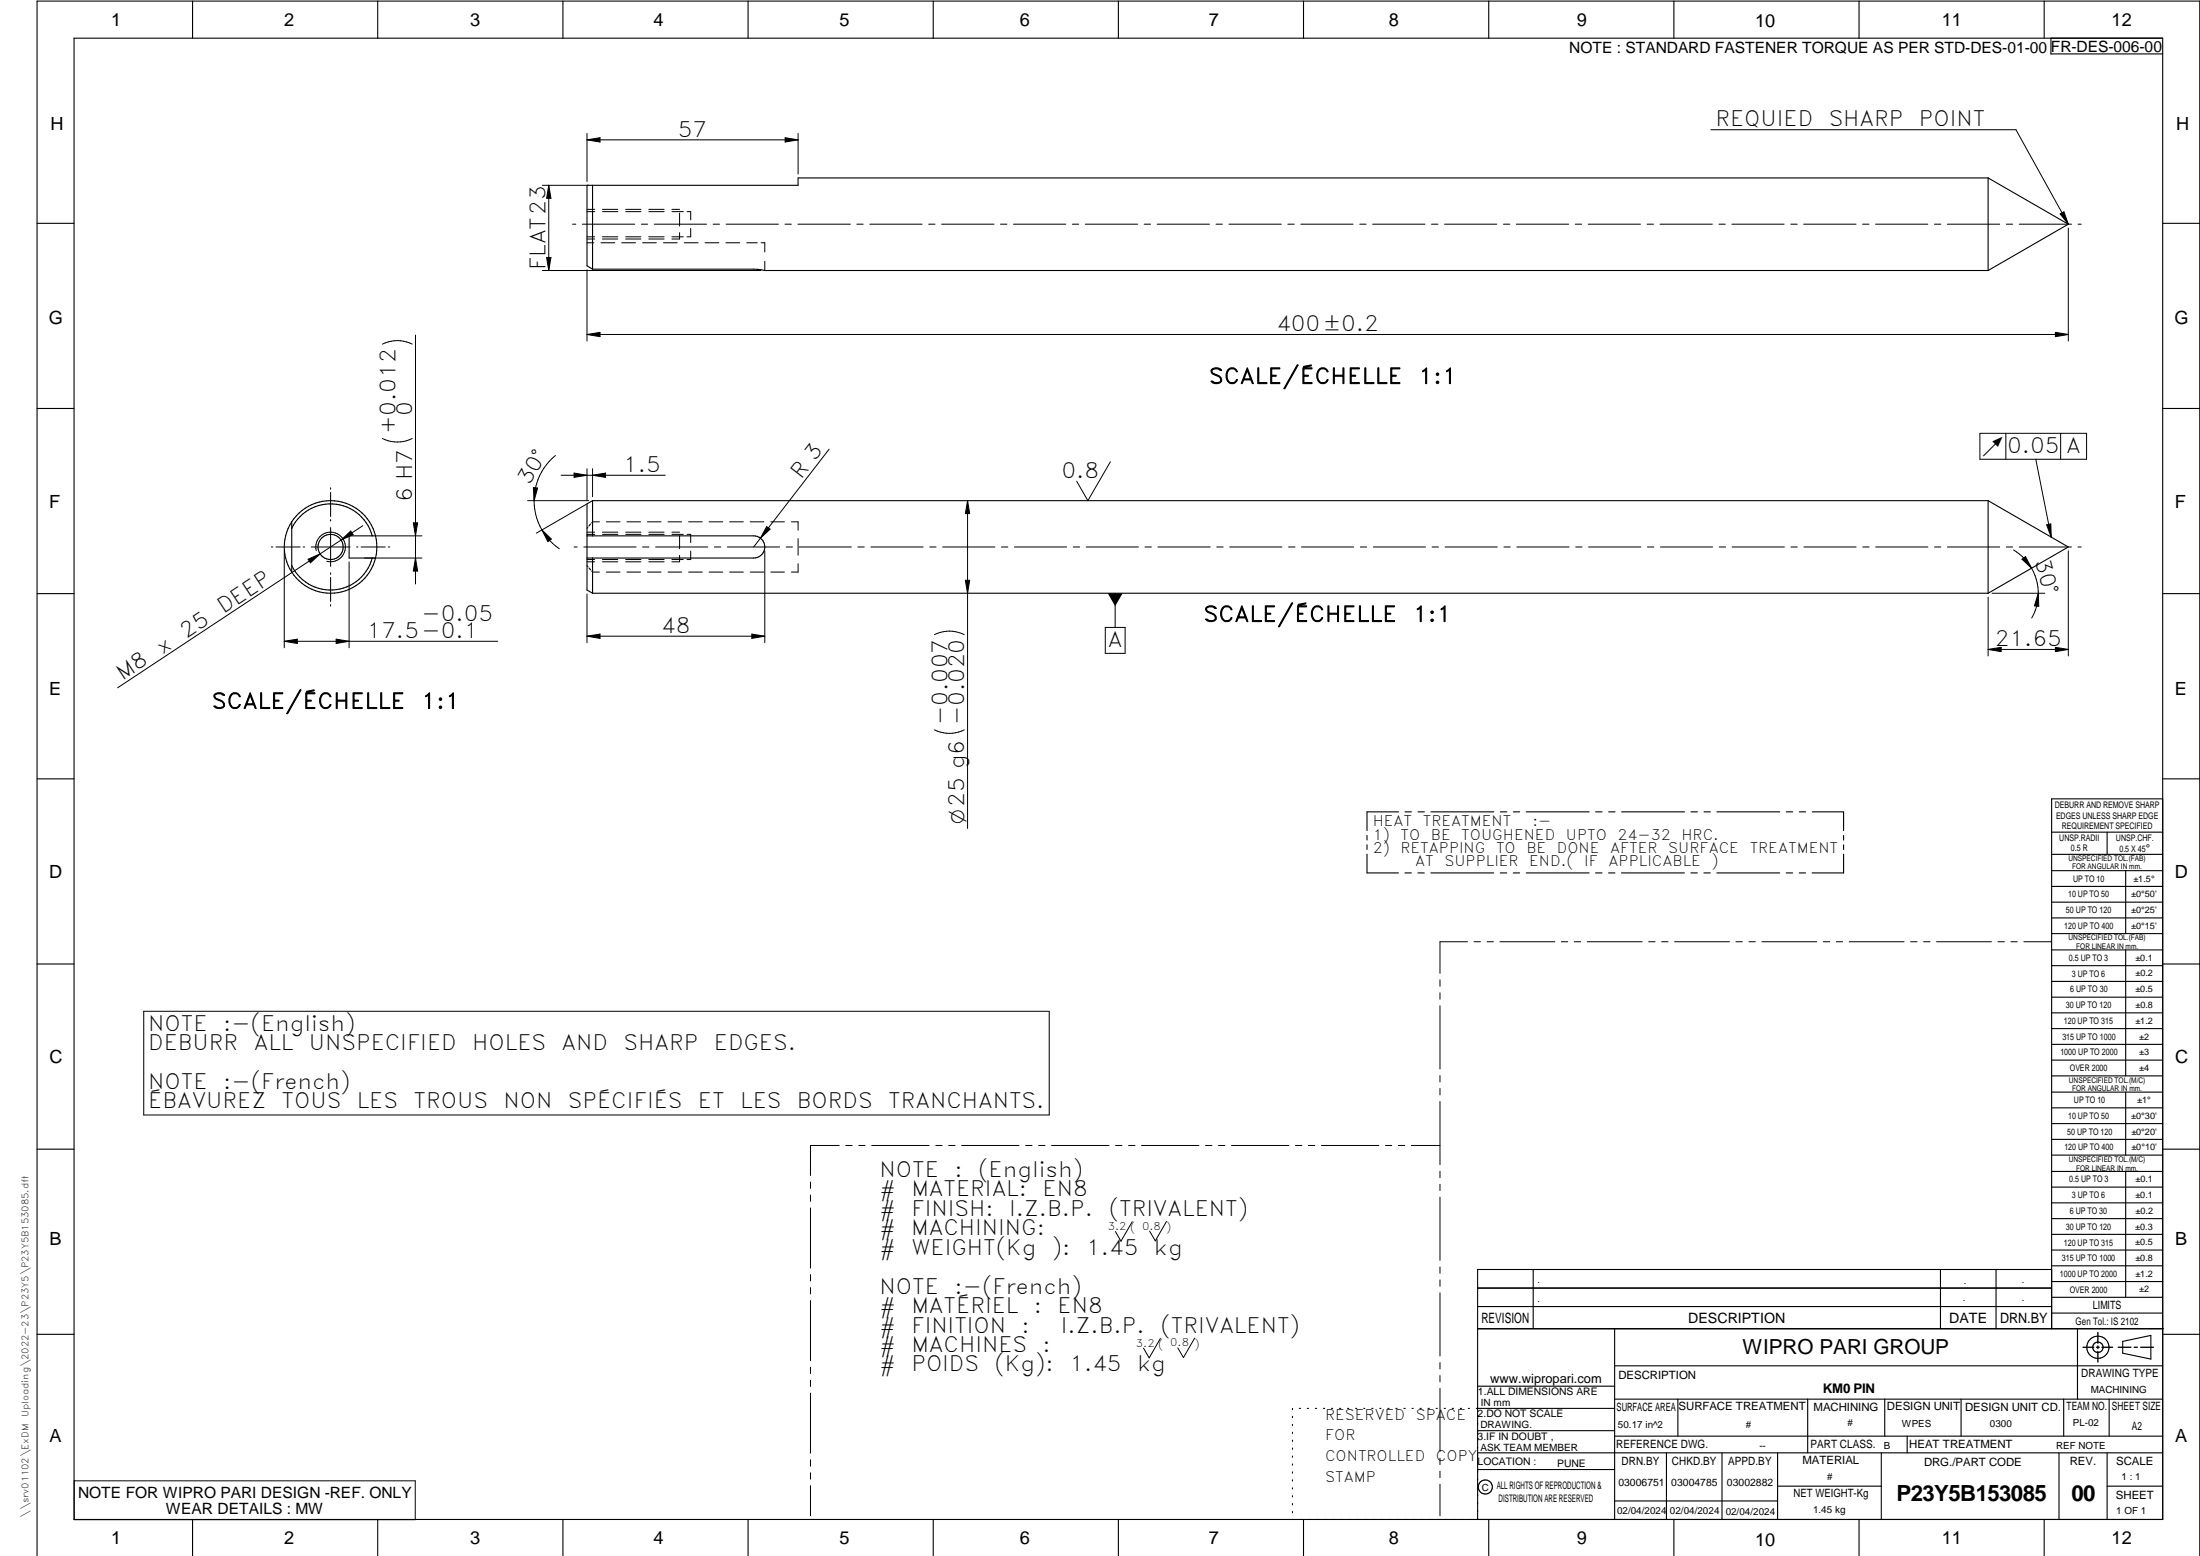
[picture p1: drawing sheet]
<svg xmlns="http://www.w3.org/2000/svg" width="594mm" height="420mm" viewBox="0 0 594 420" stroke-linecap="round" stroke-linejoin="round" font-family="sans-serif">
<g fill="none" stroke="#000" stroke-width=".3">
<path d="M20 10.3h564v400h-564zM52 .3v10M102 .3v10M152 .3v10M202 .3v10M252 .3v10M302 .3v10M352 .3v10M402 .3v10M452 .3v10M502 .3v10M552 .3v10"/>
<path d="M553.8 10.3v4.3h30.2M160 50v22.7M536.9 48v25M536.9 48h-321.4v2h-57v21.8l1.5 .9M536.9 48l21.6 12.5-21.6 12.5M10 60.3h10M160 72.7h43.5l3 .3h330.4M584 60.3h10M10 110.3h10M584 110.3h10M160 135.2l-1.5 .9v23.2l1.5 .9M160 135.2v9.5"/>
<path d="M160 135.2h376.9M536.9 135.2v25M536.9 135.2l21.6 12.5-21.6 12.5M78.8 140.9a12.4 12.4 0 0 0 0 13.6M78.8 142.7a11.6 11.6 0 0 1 11.5-6.6 11.6 11.6 0 0 1 10.2 8.6M78.8 140.9v13.6M78.8 140.9a12.5 12.5 0 0 1 12.5-5.5 12.5 12.5 0 0 1 10.1 9.3M100.5 150.7a11.6 11.6 0 0 1-10.2 8.6 11.6 11.6 0 0 1-11.5-6.6M101.4 144.7h-7.1v6h7.1M101.4 150.7a12.5 12.5 0 0 1-10.1 9.3 12.5 12.5 0 0 1-12.5-5.5M101.4 144.7l.4 3-.4 3M158.5 144.7h45a3 3 0 0 1 3 3 3 3 0 0 1-3 3h-45"/>
<path d="M160 150.7v9.5M10 160.3h10M160 160.2h376.9M584 160.3h10M10 210.3h10M377.6 219.2h-8.5v5.1M379.4 219.2h1.7M382.9 219.2h1.7M386.4 219.2h17M405.1 219.2h1.8M408.7 219.2h1.7M412.2 219.2h16.9"/>
<path d="M430.9 219.2h1.7M434.4 219.2h1.7M437.9 219.2h17M456.6 219.2h1.8M460.1 219.2h1.7M463.6 219.2h17M482.4 219.2h1.7M485.9 219.2h1.7M489.4 219.2h8.4v5.1M584 215.7h-30v143.1M584 210.3h10M369.1 225.6v1.2"/>
<path d="M369.1 228.1v1.3M369.1 230.6v5.1h8.5M379.4 235.7h1.7M382.9 235.7h1.7M386.4 235.7h17M405.1 235.7h1.8M408.6 235.7h1.8M412.1 235.7h17M430.9 235.7h1.7M434.4 235.7h1.7M437.9 235.7h16.9M456.6 235.7h1.7"/>
<path d="M460.1 235.7h1.7M463.6 235.7h17M482.3 235.7h1.8M485.9 235.7h1.7M497.8 230.7v5h-8.5M497.8 225.6v1.2M497.8 228.1v1.3M554 230.7h30M554 224.7h30M554 235.1h30M554 239.4h30M569 224.7v6"/>
<path d="M574 235.1v17M554 243.6h30M554 247.9h30M554 252.1h30M554 256.5h30M574 256.5v34M10 260.3h10M554 260.8h30M554 265h30M554 269.3h30M554 273.5h30M554 277.7h30"/>
<path d="M584 260.3h10M554 282h30M554 286.3h30M554 290.5h30M554 294.9h30M554 299.1h30M574 294.9v17M10 310.3h10M554 303.4h30M554 307.7h30M554 311.9h30M554 316.3h30"/>
<path d="M574 316.3v34M584 310.3h10M554 320.5h30M554 324.8h30M554 329.1h30M554 333.3h30M554 337.5h30M399 358.8h185.3M399 352.8h155M399 347.8h155M414 342.8v16M436 358.8v51.5"/>
<path d="M524 342.8v16M539 342.8v16M554 342.8h-155v67.5M554 341.8h30M554 346.1h30M554 350.3h30M554 354.6h30M561 358.8v19M10 360.3h10M399 374.3h37M436 368.8h148M436 377.8h148"/>
<path d="M453.1 377.8v10M488.1 377.8v14.5M508.9 377.8v10M529.6 377.8v10M557.3 377.8v10M569.5 377.8v10M573.2 362.2l7.6-1.6v6.4l-7.6-1.6zM584 360.3h10M349 380.3v.3M349 382.4v.4M349 384.6v.3M349 386.7v.4"/>
<path d="M349 388.9v.3M349 391v.4M349 393.2v.3M349 395.3v.3M349 397.4v.4M349 399.6v.3M350.9 380.3h.3M353 380.3h.3M355.2 380.3h.3M357.4 380.3h.3M359.6 380.3h.3M361.7 380.3h.3"/>
<path d="M363.9 380.3h.3M366.1 380.3h.3M368.3 380.3h.3M370.4 380.3h.3M372.6 380.3h.3M374.8 380.3h.3M376.9 380.3h.4M379.1 380.3h.3M381.3 380.3h.3M383.4 380.3h.4M385.6 380.3h.4M387.8 380.3h.3"/>
<path d="M390 380.3h.3M392.1 380.3h.4M394.3 380.3h.4M396.5 380.3h.3M399 396.8h37M399 392.3h185M399 386.3h37M436 387.8h148M436 380.3h-37.3M450 392.3v18M465 392.3v18M480 392.3v18"/>
<path d="M508 392.3v18M515 387.8v4.5M556 392.3v18M569 392.3v18M52 410.3v9.8M102 410.3v9.8M152 410.3v9.8M202 410.3v9.8M252 410.3v9.8M302 410.3v9.8M349 401.7v.4M349 403.9v.3"/>
<path d="M349 406v.4M349 408.2v.3M352 410.3v9.8M402 410.3v9.8M436 405.3h44M452 410.3v9.8M480 401.3h28M502 410.3v9.8M552 410.3v9.8M569 401.3h15M10 420.1v-419.8h584v419.8"/>
<circle cx="89.3" cy="147.7" r="3.4"/>
<circle cx="566.5" cy="363.8" r="1.4"/>
<circle cx="566.5" cy="363.8" r="3"/>
<circle cx="401.1" cy="401.5" r="1.91"/>
</g>
<g fill="none" stroke="#000" stroke-width=".27">
<path d="M158.5 37.8l3.5-.6v1.2zM158.5 36v13M158.5 37.8h57M212 37.2l3.5 .6-3.5 .6zM215.5 36v11M462 35h82.4l14.1 25.5M146.4 50h12.6M148.2 50v23M148.2 50l.6 3.6h-1.2zM158.5 57.1h2.1M158.5 56.5h2.1M162.7 56.5h4.1"/>
<path d="M162.7 57.1h4.2M168.9 56.5h4.2M169 57.1h4.1M175.2 56.5h4.1M175.2 57.1h4.2M181.4 56.5h2.1M181.5 57.1h3M183.5 57.6v3.4M185.5 57.1h1v2.3M556.3 57.8l1-.6 1.2 3.3zM146.4 73h59.1M147.6 69.5h1.2l-.6 3.5z"/>
<path d="M154.6 60.5h.9M157.3 60.5h14.1M158.5 63.9h2.1M158.5 72.8v19.3M158.5 65.6h1.9M158.5 64.5h2.1M162.3 65.6h3.7M162.7 63.9h4.1M162.7 64.5h4.1M167.9 65.6h3.7M168.9 63.9h4.2M168.9 64.5h4.2"/>
<path d="M173.2 60.5h1.7M173.5 65.6h3.7M175.2 63.9h4.1M175.2 64.5h4.1M176.7 60.5h14.1M179.1 65.6h3.8M181.4 63.9h3.1M183.5 62.8v1.7h-2.1M184.8 65.6h3.7M186.5 61.7v2.2h-1M190.4 65.6h3.7M192.6 60.5h1.7"/>
<path d="M196 65.6h3.7M196.1 60.5h14.1M201.6 65.6h2.9M205.5 65.6h1v2.5M206.5 70.6v2.4M212 60.5h1.7M215.5 60.5h14.1M231.4 60.5h1.7M234.9 60.5h14.1M250.8 60.5h1.7M254.3 60.5h14.1M270.2 60.5h1.7"/>
<path d="M273.7 60.5h14.1M289.6 60.5h1.7M293.1 60.5h14.1M309 60.5h1.7M312.5 60.5h14.1M328.4 60.5h1.7M331.9 60.5h14.1M347.8 60.5h1.7M351.3 60.5h14.1M367.2 60.5h1.7M370.7 60.5h14.1M386.6 60.5h1.7"/>
<path d="M390.1 60.5h14.1M406 60.5h1.7M409.5 60.5h14.1M425.4 60.5h1.7M428.9 60.5h14.1M444.8 60.5h1.7M448.3 60.5h14.1M464.2 60.5h1.7M467.7 60.5h14.1M483.6 60.5h1.7M487.1 60.5h14.1M503 60.5h1.7"/>
<path d="M506.5 60.5h14.1M522.4 60.5h1.7M525.9 60.5h14.1M541.8 60.5h1.7M545.3 60.5h14.1M558.5 61.6v30.5M561.2 60.5h.8M103.3 92.9a9 9 0 0 1 8 0M112.2 90.5v67.2M158.5 90.3l3.5-.6v1.2zM158.5 90.3h400M555 89.7l3.5 .6-3.5 .6z"/>
<path d="M103.3 118.4a9 9 0 0 0 8 0M534.6 117h28.8v7h-28.8zM541.6 117v7M556.4 117v7M89.3 131.7v.4M89.3 132.9v6.6M142.5 135.2h16.5M144 131.7l1.2 .1-1 3.4zM150 123a15.8 15.8 0 0 0-3.7 20.1M151.5 128.3h28.1M155 127.7l3.5 .6-3.5 .6zM158.4 136.1l-13.6 7.9"/>
<path d="M158.5 126.6v8.4M160 128.3l3.5-.6v1.2zM160 126.6v7.5M223.9 121.3l-20.4 26.4M261.3 135.2v88.5M261.3 135.2l.5 3.5h-1.1zM299.8 124.7l-6 10.5-3.1-5.3M549.7 124l4.2 21M73.3 147.7h.4M74.5 147.7h6.5M76.8 148.7v26.2M81.9 147.7h.4"/>
<path d="M83.2 151l3.2-1.4-2.6 2.4zM84 147.7h10.5M85.4 148.7a4 4 0 0 1 3.5-5 4 4 0 0 1 4.3 4.3 4 4 0 0 1-5 3.6M86.4 149.6l-54.6 36.1M89.3 142.5v10.5M89.3 140.3v.4M89.3 154.7v.4M89.3 155.9v6.5M92.1 145.8l2.6-2.4 .6 1zM94.3 151.7v23.2M96.3 147.7h.4M97.5 147.7h6.5"/>
<path d="M98 142l-11.6 7.6M98.4 150.7h15.5M101.6 144.7h12.3M104.9 147.7h.4M111.6 141.2h1.2l-.6 3.5zM112.2 150.7l.6 3.5h-1.2zM146.3 143.1l2.6 2.5-1 .7zM146.3 143.1l2.1 2.8 2.6 2.3M155 147.7h.9M157.6 147.7h14.2M158.5 151.1h2.1M158.5 152.7l.3 .3"/>
<path d="M158.5 144.3h2.1M158.5 143.7h2.1M158.5 151.7h2.1M158.7 142.4l-.2 .3M159 153.3l.5 .6M159.5 141.5l-.5 .6M159.8 154.2l.2 .3h1.9M161.9 140.9h-1.9l-.2 .3M162.7 151.1h4.1M162.7 143.7h4.1M162.7 151.7h4.1M162.7 144.3h4.2"/>
<path d="M163.7 154.5h3.7M163.7 140.9h3.7M168.9 151.1h4.2M168.9 143.7h4.2M168.9 151.7h4.2M169 144.3h4.1M169.3 154.5h3.7M169.3 140.9h3.7M173.5 147.7h1.8M174.8 154.5h3.7M174.8 140.9h3.7M175.2 151.1h4.1"/>
<path d="M175.2 143.7h4.1M175.2 151.7h4.1M175.2 144.3h4.2M177 147.7h14.1M180.4 154.5h3.7M180.4 140.9h3.7M181.4 143.7h2.1M181.4 151.1h3.1M181.5 144.3h3M183.5 150v1.7h-2.1M183.5 144.7v3.5M185.5 144.3h1v2.2"/>
<path d="M185.9 154.5h3.7M185.9 140.9h3.7M186.5 148.8v2.3h-1M191.5 154.5h3.7M191.5 140.9h3.7M192.9 147.7h1.7M196.4 147.7h14.1M197 154.5h3.7M197 140.9h3.7M202.6 154.5h3.7M202.6 140.9h3.7M206.5 148.7v24.8"/>
<path d="M207 142.2l1 .7-2.6 2.4zM208.1 154.5h3.7M208.1 140.9h3.7M212.3 147.7h1.7M213.7 140.9h1.8v2.3M215.5 145.4v4.5M215.5 152.2v2.3h-1.8M215.8 147.7h14.1M231.7 147.7h1.7M235.2 147.7h14.1M251.1 147.7h1.7M254.5 147.7h14.2"/>
<path d="M260.7 156.7h1.1l-.5 3.5zM270.4 147.7h1.8M273.9 147.7h14.1M289.8 147.7h1.7M293.3 147.7h14.1M309.2 147.7h1.7M312.7 147.7h14.1M328.6 147.7h1.7M332.1 147.7h14.1M348 147.7h1.7M351.4 147.7h14.2M367.3 147.7h1.8"/>
<path d="M370.8 147.7h14.2M386.7 147.7h1.7M390.2 147.7h14.1M406.1 147.7h1.7M409.6 147.7h14.1M425.5 147.7h1.7M429 147.7h14.1M444.9 147.7h1.7M448.4 147.7h14.1M464.2 147.7h1.8M467.7 147.7h14.2M483.6 147.7h1.7"/>
<path d="M487.1 147.7h14.1M503 147.7h1.7M506.5 147.7h14.1M522.4 147.7h1.7M525.9 147.7h14.1M541.8 147.7h1.7M543.7 148.5l1.7 1.1 1.4 1.4 1.8 2.4M545.3 147.7h14.1M546 151l.9-.7 1.7 3.1zM548.6 153.4a13.5 13.5 0 0 1 0 13.5M552.7 141.7l1.1-.2 .1 3.5zM558.5 148.7v28.4"/>
<path d="M561.1 147.7h.9M76.8 173.2h57.6M76.8 173.2l3.5-.6v1.2zM89.3 163.3v.4M90.8 172.6l3.5 .6-3.5 .6zM158.5 160.4v13.1M158.5 171.8l3.5-.6v1.2zM158.5 171.8h48M203 171.2l3.5 .6-3.5 .6zM252.3 171.4a9 9 0 0 1 8.1 0M298.5 169.4h5.3v7h-5.3zM301.1 160.2v9.2"/>
<path d="M536.9 175.4l3.5-.6v1.2zM536.9 161.2v15.9M536.9 175.4h21.6M537.9 160.2h14.3M550.4 160.2l.1 3.5-1.1-.1zM555 174.8l3.5 .6-3.5 .6zM260.4 197.1a9 9 0 0 1-8.1 0M396.3 254.3h-7.5v8.5M398 254.3h1.8M401.5 254.3h1.8M405 254.3h14.9M421.6 254.3h1.7"/>
<path d="M425.1 254.3h1.7M428.6 254.3h14.8M445.2 254.3h1.7M448.7 254.3h1.7M452.2 254.3h14.8M468.8 254.3h1.7M472.3 254.3h1.7M475.8 254.3h14.8M492.4 254.3h1.7M495.9 254.3h1.7M499.4 254.3h14.8M515.9 254.3h1.8"/>
<path d="M519.4 254.3h1.8M522.9 254.3h14.9M539.5 254.3h1.7M543 254.3h1.7M546.5 254.3h7.4M38.8 273.1h244.5v28h-244.5zM388.8 264.6v1.7M388.8 268.1v1.7M388.8 271.6v17M388.8 290.4v1.8M388.8 293.9v1.8M388.8 297.4v17.1"/>
<path d="M218.9 319.2v1.7M226.6 309.3h-7.7v8.1M228.4 309.3h1.7M231.9 309.3h1.7M235.4 309.3h15.5M252.7 309.3h1.7M256.2 309.3h1.7M259.7 309.3h15.5M277 309.3h1.7M280.5 309.3h1.7M284 309.3h15.5M301.2 309.3h1.8"/>
<path d="M304.8 309.3h1.7M308.2 309.3h15.6M325.5 309.3h1.8M329 309.3h1.8M332.5 309.3h15.6M349.8 309.3h1.8M353.3 309.3h1.7M356.8 309.3h15.5M374.1 309.3h1.7M377.6 309.3h1.7M381.1 309.3h7.7M388.8 316.3v1.7"/>
<path d="M388.8 319.8v1.7M218.9 322.7v1.7M218.9 326.2v16.2M305.7 329.9l-3 5.3-1.5-2.7M315 329.8l-3 5.3-1.6-2.7M388.8 323.3v17M218.9 344.2v1.7M218.9 347.7v1.7M218.9 351.2v16.2M388.8 342.1v1.7M388.8 345.6v1.7M388.8 349.1v17.1"/>
<path d="M218.9 369.2v1.7M218.9 372.7v1.7M218.9 376.2v16.2M313.3 361.4l-3 5.3-1.5-2.7M322.6 361.3l-3 5.3-1.6-2.6M388.8 367.9v1.8M388.8 371.4v1.7M388.8 374.9v17.1M20 399.9h92.1v10.5h-92.1zM218.9 394.2v1.7M218.9 397.7v1.7M388.8 393.8v1.7"/>
<path d="M388.8 397.3v1.7M218.9 401.2v8.1M388.8 400.8v8.5"/>
</g>
<path d="M566.5 359.8v2.9M562.5 363.8h2.9M566.1 363.8h.8M566.5 363.5v.7M566.5 364.9v2.9M567.6 363.8h2.9M572 363.8h3.4M576.3 363.8h.9M578.1 363.8h3.4" fill="none" stroke="#000" stroke-width=".36"/>
<g fill="#000">
<path d="M158.5 37.8l3.5-.6v1.2zM212 37.2l3.5 .6-3.5 .6zM148.2 50l.6 3.6h-1.2zM556.3 57.8l1-.6 1.2 3.3zM147.6 69.5h1.2l-.6 3.5zM158.5 90.3l3.5-.6v1.2zM555 89.7l3.5 .6-3.5 .6zM144 131.7l1.2 .1-1 3.4zM155 127.7l3.5 .6-3.5 .6zM160 128.3l3.5-.6v1.2zM261.3 135.2l.5 3.5h-1.1zM83.2 151l3.2-1.4-2.6 2.4z"/>
<path d="M92.1 145.8l2.6-2.4 .6 1zM111.6 141.2h1.2l-.6 3.5zM112.2 150.7l.6 3.5h-1.2zM146.3 143.1l2.6 2.5-1 .7zM207 142.2l1 .7-2.6 2.4zM260.7 156.7h1.1l-.5 3.5zM546 151l.9-.7 1.7 3.1zM552.7 141.7l1.1-.2 .1 3.5zM76.8 173.2l3.5-.6v1.2zM90.8 172.6l3.5 .6-3.5 .6zM158.5 171.8l3.5-.6v1.2zM203 171.2l3.5 .6-3.5 .6z"/>
<path d="M299.1 160.2h4.1l-2.1 3.5zM536.9 175.4l3.5-.6v1.2zM550.4 160.2l.1 3.5-1.1-.1zM555 174.8l3.5 .6-3.5 .6z"/>
</g>
<g font-size="6">
<text x="512.1" y="405.2">P23Y5B153085</text>
<text x="559.4" y="405.2">00</text>
</g>
<g font-size="5.7">
<text x="463.2" y="34.1">REQUIED</text>
<text x="493.8" y="34.1">SHARP</text>
<text x="518.2" y="34.1">POINT</text>
<text x="183.1" y="36.9">57</text>
<text x="147.3" y="73" transform="rotate(-90 147.3 73)">FLAT23</text>
<text x="344.7" y="89.5">400±0.2</text>
<text x="326.4" y="103.6">SCALE/ÉCHELLE</text>
<text x="383" y="103.6">1:1</text>
<text x="111.3" y="112.2" transform="rotate(-90 111.3 112.2)">0</text>
<text x="106.8" y="117.2" transform="rotate(-90 106.8 117.2)">+0.012</text>
<text x="542" y="122.3">0.05 A</text>
<text x="143" y="131.3" transform="rotate(-60 143 131.3)">30°</text>
<text x="168.2" y="127.5">1.5</text>
<text x="216.3" y="129.6" transform="rotate(-52 216.3 129.6)">R 3</text>
<text x="286.6" y="129.1">0.8</text>
<text x="111.3" y="135.6" transform="rotate(-90 111.3 135.6)">6 H7</text>
<text x="549.5" y="151.6" transform="rotate(75 549.5 151.6)">30°</text>
<text x="60.4" y="165.8" transform="rotate(-33 60.4 165.8)">DEEP</text>
<text x="113.8" y="167.7">-0.05</text>
<text x="325" y="167.9">SCALE/ÉCHELLE</text>
<text x="381.5" y="167.9">1:1</text>
<text x="50.3" y="172.5" transform="rotate(-33 50.3 172.5)">25</text>
<text x="99" y="172.3">17.5-0.1</text>
<text x="178.6" y="170.9">48</text>
<text x="43.8" y="176.7" transform="rotate(-33 43.8 176.7)">x</text>
<text x="299.2" y="174.7">A</text>
<text x="538.7" y="174.5">21.65</text>
<text x="33" y="183.8" transform="rotate(-33 33 183.8)">M8</text>
<text x="57.2" y="191.3">SCALE/ÉCHELLE</text>
<text x="113.8" y="191.3">1:1</text>
<text x="255.8" y="195.9" transform="rotate(-90 255.8 195.9)">-0.007</text>
<text x="40" y="278.3">NOTE</text>
<text x="60.2" y="278.3">:-(English)</text>
<text x="40" y="283.6">DEBURR</text>
<text x="68.5" y="283.6">ALL</text>
<text x="83.4" y="283.6">UNSPECIFIED</text>
<text x="127.5" y="283.6">HOLES</text>
<text x="151.7" y="283.6">AND</text>
<text x="168.4" y="283.6">SHARP</text>
<text x="192.8" y="283.6">EDGES.</text>
<text x="40" y="294.1">NOTE</text>
<text x="40" y="299.3">ÉBAVUREZ</text>
<text x="60.3" y="294.1">:-(French)</text>
<text x="76" y="299.3">TOUS</text>
<text x="96.3" y="299.3">LES</text>
<text x="111.7" y="299.3">TROUS</text>
<text x="136" y="299.3">NON</text>
<text x="153.3" y="299.3">SPÉCIFIÉS</text>
<text x="188.5" y="299.3">ET</text>
<text x="199.9" y="299.3">LES</text>
<text x="215.2" y="299.3">BORDS</text>
<text x="239.8" y="299.3">TRANCHANTS.</text>
<text x="237.5" y="317.8">NOTE</text>
<text x="257.7" y="317.8">:</text>
<text x="264.2" y="317.8">(English)</text>
<text x="237.5" y="323.1">#</text>
<text x="246.1" y="323.1">MATERIAL:</text>
<text x="281.6" y="323.1">EN8</text>
<text x="237.5" y="328.3">#</text>
<text x="246.1" y="328.3">FINISH:</text>
<text x="272.5" y="328.3">I.Z.B.P.</text>
<text x="299.4" y="328.3">(TRIVALENT)</text>
<text x="237.5" y="333.6">#</text>
<text x="246.1" y="333.6">MACHINING:</text>
<text x="237.5" y="338.8">#</text>
<text x="246.1" y="338.8">WEIGHT(Kg</text>
<text x="284" y="338.8">):</text>
<text x="293.3" y="338.8">1.45</text>
<text x="311.6" y="338.8">kg</text>
<text x="237.5" y="349.3">NOTE</text>
<text x="257.7" y="349.3">:-(French)</text>
<text x="237.5" y="354.6">#</text>
<text x="237.5" y="359.8">#</text>
<text x="246.1" y="359.8">FINITION</text>
<text x="246.1" y="354.6">MATÉRIEL</text>
<text x="275.9" y="359.8">:</text>
<text x="279.2" y="354.6">:</text>
<text x="285.6" y="354.6">EN8</text>
<text x="286.5" y="359.8">I.Z.B.P.</text>
<text x="313.4" y="359.8">(TRIVALENT)</text>
<text x="237.5" y="365.1">#</text>
<text x="246.1" y="365.1">MACHINES</text>
<text x="281.6" y="365.1">:</text>
<text x="237.5" y="370.3">#</text>
<text x="246.1" y="370.3">POIDS</text>
<text x="268.6" y="370.3">(Kg):</text>
<text x="288.8" y="370.3">1.45</text>
<text x="307.1" y="370.3">kg</text>
</g>
<text font-size="5.6" x="470.5" y="365.5">WIPRO PARI GROUP</text>
<g font-size="5.4">
<text x="535.3" y="122.3">^</text>
<text x="260.4" y="222.5" transform="rotate(-90 260.4 222.5)">O25 g6 -0.020</text>
</g>
<g font-size="4.9">
<text x="30" y="7">1</text>
<text x="76.7" y="7">2</text>
<text x="127" y="7">3</text>
<text x="176.5" y="7">4</text>
<text x="226.7" y="7">5</text>
<text x="275.4" y="7">6</text>
<text x="326.4" y="7">7</text>
<text x="375" y="7">8</text>
<text x="425.8" y="7">9</text>
<text x="473.9" y="7.4">10</text>
<text x="524.3" y="7">11</text>
<text x="570.2" y="7">12</text>
<text x="13.6" y="35.2">H</text>
<text x="587.6" y="35.2">H</text>
<text x="13.2" y="87.5">G</text>
<text x="587.2" y="87.5">G</text>
<text x="13.3" y="137.1">F</text>
<text x="587.3" y="137.1">F</text>
<text x="13.3" y="187.6">E</text>
<text x="587.3" y="187.6">E</text>
<text x="13.3" y="237">D</text>
<text x="587.3" y="237">D</text>
<text x="13.4" y="287.1">C</text>
<text x="587.4" y="287.1">C</text>
<text x="13.4" y="336.3">B</text>
<text x="587.4" y="336.3">B</text>
<text x="13.4" y="389.3">A</text>
<text x="587.4" y="389.3">A</text>
<text x="30" y="417">1</text>
<text x="76.7" y="417">2</text>
<text x="127" y="417">3</text>
<text x="176.5" y="417">4</text>
<text x="226.7" y="417">5</text>
<text x="275.4" y="417">6</text>
<text x="326.4" y="417">7</text>
<text x="375" y="417">8</text>
<text x="425.8" y="417">9</text>
<text x="473.9" y="417.4">10</text>
<text x="524.3" y="417">11</text>
<text x="570.2" y="417">12</text>
</g>
<g font-size="4.2">
<text x="423.7" y="14.3">NOTE : STANDARD FASTENER TORQUE AS PER STD-DES-01-00</text>
<text x="553.8" y="14">FR-DES-006-00</text>
<text x="21.1" y="404.4">NOTE FOR WIPRO PARI DESIGN -REF. ONLY</text>
<text x="44.8" y="408.9">WEAR DETAILS : MW</text>
</g>
<g font-size="3.9">
<text x="370.7" y="223.2">HEAT</text>
<text x="370.7" y="226.8">1)</text>
<text x="378.2" y="226.8">TO</text>
<text x="384.2" y="223.2">TREATMENT</text>
<text x="386.4" y="226.8">BE</text>
<text x="394.6" y="226.8">TOUGHENED</text>
<text x="413.9" y="223.2">:-</text>
<text x="422.8" y="226.8">UPTO</text>
<text x="436.8" y="226.8">24-32</text>
<text x="454.1" y="226.8">HRC.</text>
<text x="370.7" y="230.4">2)</text>
<text x="378.2" y="230.4">RETAPPING</text>
<text x="382.1" y="234">AT</text>
<text x="390" y="234">SUPPLIER</text>
<text x="404" y="230.4">TO</text>
<text x="412.2" y="230.4">BE</text>
<text x="413" y="234">END.(</text>
<text x="420.4" y="230.4">DONE</text>
<text x="427.8" y="234">IF</text>
<text x="434.4" y="234">APPLICABLE</text>
<text x="434.8" y="230.4">AFTER</text>
<text x="450.5" y="230.4">SURFACE</text>
<text x="462.2" y="234">)</text>
<text x="472.5" y="230.4">TREATMENT</text>
<text x="357.8" y="383.4">RESERVED</text>
<text x="382.3" y="383.4">SPACE</text>
<text x="357.8" y="388.9">FOR</text>
<text x="357.8" y="394.5">CONTROLLED</text>
<text x="387.8" y="394.5">COPY</text>
<text x="357.8" y="400.1">STAMP</text>
</g>
<g font-size="3.8">
<text x="400.1" y="357.1">REVISION</text>
<text x="455.9" y="357.1">DESCRIPTION</text>
<text x="526.4" y="357.1">DATE</text>
<text x="540.1" y="357.1">DRN.BY</text>
</g>
<text font-size="3.6" x="492.3" y="376.2">KM0 PIN</text>
<text font-size="3.5" x="402.4" y="373.3">www.wipropari.com</text>
<g font-size="3.1">
<text x="565.2" y="353.5">LIMITS</text>
<text x="562" y="371.7">DRAWING TYPE</text>
<text x="437" y="372.3">DESCRIPTION</text>
<text x="436.5" y="380.9">SURFACE AREA</text>
<text x="453.3" y="380.9">SURFACE TREATMENT</text>
<text x="489.7" y="380.9">MACHINING</text>
<text x="509.5" y="380.9">DESIGN UNIT</text>
<text x="530.6" y="380.9">DESIGN UNIT CD.</text>
<text x="558" y="380.7">TEAM NO.</text>
<text x="570.3" y="380.7">SHEET SIZE</text>
<text x="575.6" y="386.1">A2</text>
<text x="436.4" y="391.1">REFERENCE DWG.</text>
<text x="437.9" y="395.5">DRN.BY</text>
<text x="451.5" y="395.5">CHKD.BY</text>
<text x="466.6" y="395.5">APPD.BY</text>
<text x="486.7" y="395.4">MATERIAL</text>
<text x="488.9" y="391">PART CLASS.</text>
<text x="515.6" y="391">HEAT TREATMENT</text>
<text x="519.6" y="395.9">DRG./PART CODE</text>
<text x="558.9" y="395.6">REV.</text>
<text x="571.4" y="395.6">SCALE</text>
<text x="484.3" y="404.3">NET WEIGHT-Kg</text>
<text x="571.4" y="404.7">SHEET</text>
</g>
<text font-size="3" x="579.5" y="230.1">°</text>
<g font-size="2.8">
<text x="299.1" y="332.1">3.2 ( 0.8 )</text>
<text x="560.5" y="357.7">Gen Tol.: IS 2102</text>
<text x="306.7" y="363.6">3.2 ( 0.8 )</text>
<text x="399.1" y="376.7">1.ALL DIMENSIONS ARE</text>
<text x="399" y="382.7">2.DO NOT SCALE</text>
<text x="399" y="388.7">3.IF IN DOUBT ,</text>
<text x="399" y="395.5">LOCATION :</text>
<text x="420.5" y="396">PUNE</text>
<text x="437" y="401.3">03006751</text>
<text x="451.3" y="401.2">03004785</text>
<text x="466.3" y="401.3">03002882</text>
<text x="404.2" y="402">ALL RIGHTS OF REPRODUCTION &amp;</text>
<text x="404.7" y="405.4">DISTRIBUTION ARE RESERVED</text>
</g>
<g font-size="2.7">
<text x="564.6" y="376.2">MACHINING</text>
<text x="399.9" y="379.7">IN mm</text>
<text x="399.8" y="385.7">DRAWING.</text>
<text x="436.9" y="385.5">50.17 in^2</text>
<text x="471.4" y="385.6">#</text>
<text x="498.9" y="385.1">#</text>
<text x="513.6" y="385.3">WPES</text>
<text x="537.3" y="385.2">0300</text>
<text x="559.7" y="385.2">PL-02</text>
<text x="399.8" y="391.8">ASK TEAM MEMBER</text>
<text x="475.1" y="391.2">--</text>
<text x="508.7" y="391.2">B</text>
<text x="555.2" y="391.2">REF NOTE</text>
<text x="493.4" y="399.6">#</text>
<text x="572.9" y="399.8">1 : 1</text>
<text x="400.1" y="402.5">C</text>
<text x="436.7" y="408.7">02/04/2024</text>
<text x="450.9" y="408.8">02/04/2024</text>
<text x="466" y="409">02/04/2024</text>
<text x="489.6" y="408.5">1.45 kg</text>
<text x="571.5" y="408.7">1 OF 1</text>
</g>
<g font-size="2.5">
<text x="559.2" y="229.9">0.5 R</text>
<text x="572.3" y="230.1">0.5 X 45</text>
<text x="559.4" y="323.5">3 UP TO 6</text>
<text x="558.9" y="327.8">6 UP TO 30</text>
<text x="557.8" y="332">30 UP TO 120</text>
<text x="415.2" y="346.4">.</text>
<text x="530.3" y="346.6">.</text>
<text x="545.9" y="346.4">.</text>
<text x="415.2" y="351.5">.</text>
<text x="530.1" y="351.3">.</text>
<text x="545.9" y="351.4">.</text>
</g>
<g font-size="2.4">
<text x="554.9" y="218.3">DEBURR AND REMOVE SHARP</text>
<text x="555.2" y="221.1">EDGES UNLESS SHARP EDGE</text>
<text x="556.1" y="227.2">UNSP.RADII</text>
<text x="556.8" y="223.8">REQUIREMENT SPECIFIED</text>
<text x="571.4" y="227">UNSP.CHF.</text>
<text x="559.8" y="238">UP TO 10</text>
<text x="576.1" y="238.1">±1.5°</text>
<text x="558.5" y="242.3">10 UP TO 50</text>
<text x="575.5" y="242.3">±0°50'</text>
<text x="557.4" y="250.8">120 UP TO 400</text>
<text x="557.9" y="246.5">50 UP TO 120</text>
<text x="575.5" y="250.8">±0°15'</text>
<text x="575.5" y="246.6">±0°25'</text>
<text x="558.7" y="259.4">0.5 UP TO 3</text>
<text x="559.5" y="263.7">3 UP TO 6</text>
<text x="576.6" y="259.4">±0.1</text>
<text x="576.6" y="263.7">±0.2</text>
<text x="559" y="268">6 UP TO 30</text>
<text x="576.6" y="268">±0.5</text>
<text x="557.9" y="272.2">30 UP TO 120</text>
<text x="576.6" y="272.2">±0.8</text>
<text x="556.9" y="280.7">315 UP TO 1000</text>
<text x="557.3" y="276.5">120 UP TO 315</text>
<text x="576.6" y="276.5">±1.2</text>
<text x="577.7" y="280.7">±2</text>
<text x="556.4" y="284.9">1000 UP TO 2000</text>
<text x="577.6" y="285">±3</text>
<text x="558.9" y="289.2">OVER 2000</text>
<text x="577.7" y="289.3">±4</text>
<text x="560" y="297.9">UP TO 10</text>
<text x="577.1" y="297.9">±1°</text>
<text x="558.5" y="302.1">10 UP TO 50</text>
<text x="575.5" y="302.2">±0°30'</text>
<text x="557.5" y="310.6">120 UP TO 400</text>
<text x="558.2" y="306.4">50 UP TO 120</text>
<text x="575.5" y="310.6">±0°10'</text>
<text x="575.5" y="306.4">±0°20'</text>
<text x="558.8" y="319.2">0.5 UP TO 3</text>
<text x="576.6" y="323.5">±0.1</text>
<text x="576.6" y="319.3">±0.1</text>
<text x="576.7" y="327.8">±0.2</text>
<text x="576.6" y="332">±0.3</text>
<text x="556.8" y="340.6">315 UP TO 1000</text>
<text x="557.3" y="336.3">120 UP TO 315</text>
<text x="576.6" y="336.3">±0.5</text>
<text x="576.6" y="340.6">±0.8</text>
<text x="556.2" y="344.8">1000 UP TO 2000</text>
<text x="576.6" y="344.8">±1.2</text>
<text x="558.9" y="349">OVER 2000</text>
<text x="577.7" y="349">±2</text>
<text x="7.7" y="382.7" transform="rotate(-90 7.7 382.7)">Uploading\2022-23\P23Y5\P23Y5B153085.dft</text>
<text x="7.7" y="409.9" transform="rotate(-90 7.7 409.9)">\\srv01102\ExDM</text>
</g>
<g font-size="2.1">
<text x="558.6" y="232.4">UNSPECIFIED TOL.(FAB)</text>
<text x="559.5" y="234.8">FOR ANGULAR IN mm.</text>
<text x="558.6" y="254">UNSPECIFIED TOL.(FAB)</text>
<text x="560.7" y="256.3">FOR LINEAR IN mm.</text>
<text x="558.7" y="292.4">UNSPECIFIED TOL.(M/C)</text>
<text x="559.6" y="294.7">FOR ANGULAR IN mm.</text>
<text x="558.7" y="313.8">UNSPECIFIED TOL.(M/C)</text>
<text x="560.6" y="316.2">FOR LINEAR IN mm.</text>
</g>
</svg>
